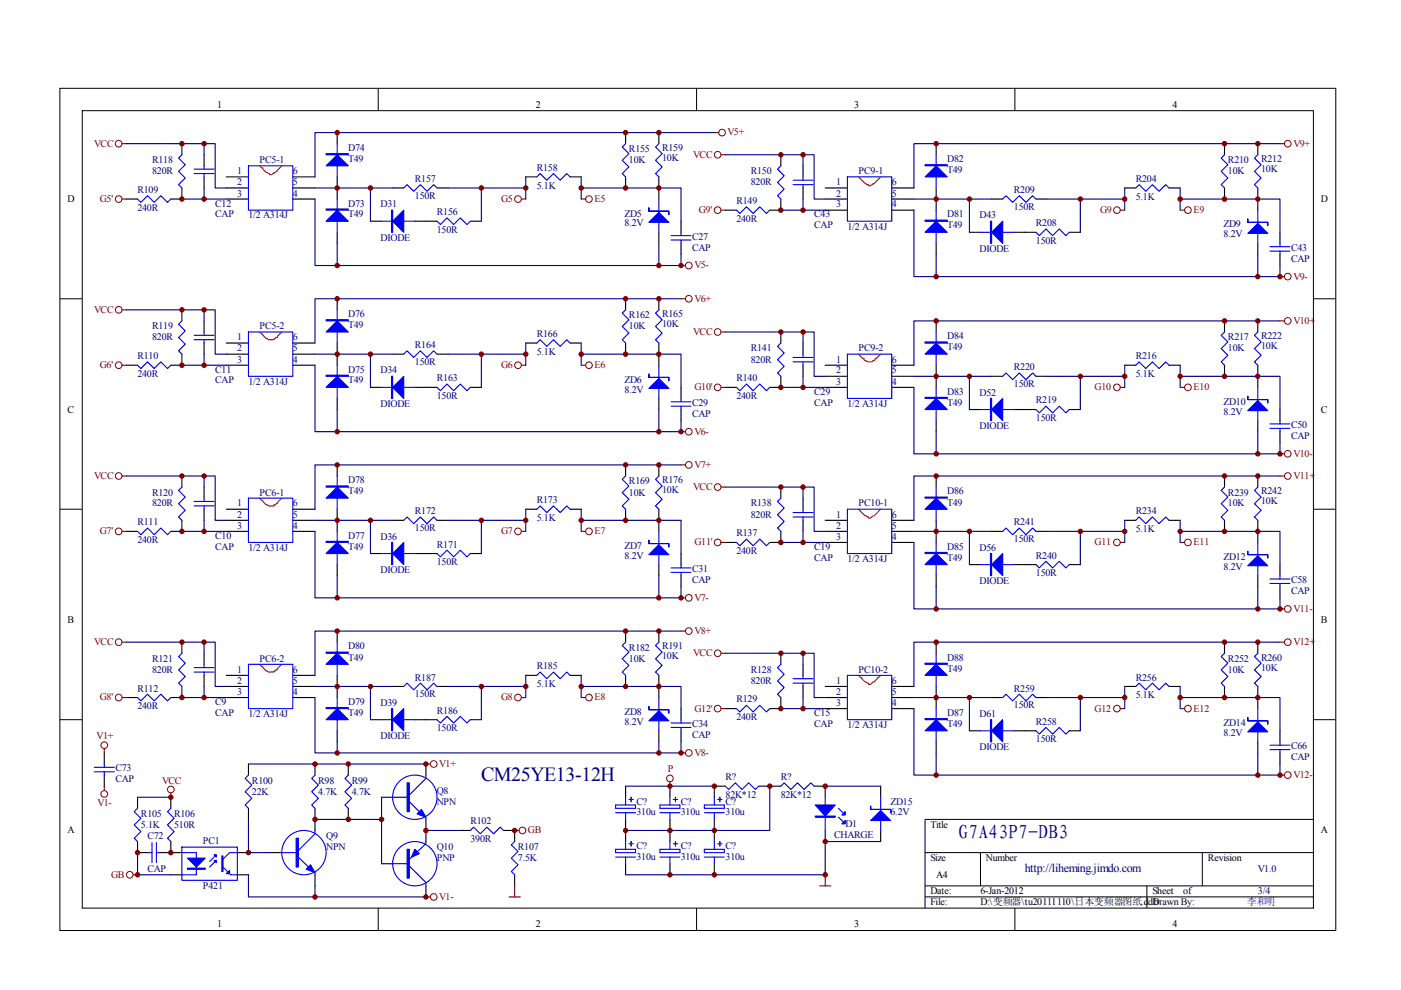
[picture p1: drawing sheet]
<svg xmlns="http://www.w3.org/2000/svg" width="297mm" height="210mm" viewBox="0 0 297 210" stroke-linecap="round" stroke-linejoin="round" font-family="sans-serif">
<g fill="none" stroke="#000" stroke-width=".21">
<path d="M12.7 18.7h270.5v178.6h-270.5zM80.2 18.7v4.7M147.7 18.7v4.7M215.2 18.7v4.7M17.4 23.5h261.1v169h-261.1zM12.7 63.3h4.7M278.4 63.3h4.7M12.7 108h4.7M278.4 108h4.7M12.7 152.6h4.7M278.4 152.6h4.7M278.4 173.7h-82.3v18.8"/>
<path d="M80.2 192.5v4.7M147.7 192.5v4.7M196.1 180.8h82.3M196.1 187.8h82.3M196.1 190.2h82.3M207.9 180.8v7M215.2 192.5v4.7M243.2 187.8v4.7M254.9 180.8v7"/>
</g>
<g fill="none" stroke="#000" stroke-width=".23">
<path d="M38.6 39.9v2.3h-2.4M38.6 30.5v2.3M43.3 32.8v2.4M43.3 37.5v2.4M48 37.5h4.7M48 39.9h4.7M62.1 37.5h4.7M62.1 39.9h4.7M71.5 28.1v2.4M71.5 37.5v4.7M83.2 39.9h2.4M92.7 39.9h2.3"/>
<path d="M111.5 37.5h2.3M120.9 37.5h2.3M132.6 28.1v2.4M132.6 37.5v2.4M139.7 28.1v2.4M139.7 37.5v4.7M165.6 32.8v2.4M170.3 35.2v2.3M170.3 39.9v2.3M175 39.9h4.7M189.1 39.9h4.7M198.5 30.5v2.3"/>
<path d="M198.5 39.9v4.7M238.5 39.9h2.3M247.9 39.9h2.3M259.6 30.5v2.3M259.6 39.9v2.3M266.7 30.5v2.3M266.7 39.9v4.7M26.8 42.2h2.4M48 42.2h4.7M62.1 42.2h4.7M71.5 49.3v2.3M78.5 46.9h2.4"/>
<path d="M88 46.9h4.7M99.7 46.9h2.4M139.7 49.3v2.3M144.4 46.9v2.4M144.4 51.6v2.3M153.8 44.6h2.4M165.6 42.2v2.4h-2.4M175 42.2h4.7M175 44.6h4.7M189.1 42.2h4.7M189.1 44.6h4.7M198.5 51.6v2.3"/>
<path d="M205.5 49.3h2.4M210.2 42.2h2.4M214.9 49.3h4.7M219.6 42.2h2.4M226.7 49.3h2.3M266.7 51.6v2.3M271.4 49.3v2.3M271.4 53.9v2.4M26.8 77.4h2.4M38.6 65.7v2.3M38.6 75.1v2.3h-2.4M43.3 68v2.4"/>
<path d="M43.3 72.7v2.4M48 72.7h4.7M48 75.1h4.7M48 77.4h4.7M62.1 72.7h4.7M62.1 75.1h4.7M62.1 77.4h4.7M71.5 63.3v2.4M71.5 72.7v4.7M83.2 75.1h2.4M92.7 75.1h2.3M111.5 72.7h2.3"/>
<path d="M120.9 72.7h2.3M132.6 63.3v2.4M132.6 72.7v2.4M139.7 63.3v2.4M139.7 72.7v4.7M165.6 70.4v2.3M165.6 79.8v2.3h-2.4M170.3 72.7v2.4M170.3 77.4v2.4M175 77.4h4.7M175 79.8h4.7M189.1 77.4h4.7"/>
<path d="M189.1 79.8h4.7M198.5 68v2.4M198.5 77.4v4.7M210.2 79.8h2.4M219.6 79.8h2.4M238.5 77.4h2.3M247.9 77.4h2.3M259.6 68v2.4M259.6 77.4v2.4M266.7 68v2.4M266.7 77.4v4.7M71.5 84.5v2.3"/>
<path d="M71.5 98.6v2.3M78.5 82.1h2.4M88 82.1h4.7M99.7 82.1h2.4M132.6 98.6v2.3M139.7 84.5v2.3M139.7 98.6v2.3M144.4 82.1v2.4M144.4 86.8v2.4M153.8 82.1h2.4M175 82.1h4.7M189.1 82.1h4.7"/>
<path d="M198.5 89.2v2.3M205.5 86.8h2.4M214.9 86.8h4.7M226.7 86.8h2.3M266.7 89.2v2.3M271.4 86.8v2.4M271.4 91.5v2.4M26.8 112.7h2.4M38.6 100.9v2.4M38.6 110.3v2.4h-2.4M43.3 103.3v2.3M43.3 108v2.3"/>
<path d="M48 108h4.7M48 110.3h4.7M48 112.7h4.7M62.1 108h4.7M62.1 110.3h4.7M62.1 112.7h4.7M71.5 108v4.7M71.5 119.7v2.4M78.5 117.4h2.4M83.2 110.3h2.4M88 117.4h4.7M92.7 110.3h2.3"/>
<path d="M99.7 117.4h2.4M111.5 108h2.3M120.9 108h2.3M132.6 108v2.3M139.7 108v4.7M139.7 119.7v2.4M144.4 117.4v2.3M153.8 115h2.4M165.6 103.3v2.3M165.6 112.7v2.3h-2.4M170.3 105.6v2.4M170.3 110.3v2.4"/>
<path d="M175 110.3h4.7M175 112.7h4.7M175 115h4.7M189.1 110.3h4.7M189.1 112.7h4.7M189.1 115h4.7M198.5 100.9v2.4M198.5 110.3v4.7M205.5 119.7h2.4M210.2 112.7h2.4M214.9 119.7h4.7M219.6 112.7h2.4"/>
<path d="M226.7 119.7h2.3M238.5 110.3h2.3M247.9 110.3h2.3M259.6 100.9v2.4M259.6 110.3v2.4M266.7 100.9v2.4M266.7 110.3v4.7M271.4 119.7v2.4M38.6 136.2v2.3M43.3 138.5v2.4M71.5 133.8v2.4M132.6 133.8v2.4"/>
<path d="M139.7 133.8v2.4M144.4 122.1v2.3M165.6 138.5v2.4M198.5 122.1v2.3M198.5 136.2v2.3M259.6 136.2v2.3M266.7 122.1v2.3M266.7 136.2v2.3M271.4 124.4v2.4M22.1 159.6v2.4M26.8 147.9h2.4M38.6 145.5v2.4h-2.4"/>
<path d="M43.3 143.2v2.3M48 143.2h4.7M48 145.5h4.7M48 147.9h4.7M62.1 143.2h4.7M62.1 145.5h4.7M62.1 147.9h4.7M71.5 143.2v4.7M71.5 154.9v2.4M78.5 152.6h2.4M83.2 145.5h2.4M88 152.6h4.7"/>
<path d="M92.7 145.5h2.3M99.7 152.6h2.4M111.5 143.2h2.3M120.9 143.2h2.3M132.6 143.2v2.3M139.7 143.2v4.7M139.7 154.9v2.4M144.4 150.2v2.4M144.4 154.9v2.4M153.8 150.2h2.4M165.6 147.9v2.3h-2.4M170.3 140.9v2.3"/>
<path d="M170.3 145.5v2.4M175 145.5h4.7M175 147.9h4.7M175 150.2h4.7M189.1 145.5h4.7M189.1 147.9h4.7M189.1 150.2h4.7M198.5 145.5v4.7M198.5 157.3v2.3M205.5 154.9h2.4M210.2 147.9h2.4M214.9 154.9h4.7"/>
<path d="M219.6 147.9h2.4M226.7 154.9h2.3M238.5 145.5h2.3M247.9 145.5h2.3M259.6 145.5v2.4M266.7 145.5v4.7M266.7 157.3v2.3M271.4 154.9v2.4M271.4 159.6v2.4M22.1 164.3v2.4M29.2 178.4v2.4h2.3M29.2 169v2.4"/>
<path d="M36.2 169v2.4M36.2 178.4v2.4M52.7 162v2.3M52.7 171.4v2.3M66.8 162v2.3M66.8 171.4v4.7M73.8 162v2.3M73.8 171.4v2.3M80.9 169h2.3M90.3 162v2.3M90.3 173.7v4.7M97.4 176.1h2.3"/>
<path d="M106.8 176.1h2.3v2.3M132.6 166.7v2.3M132.6 173.7v4.7M142 166.7v2.3M142 173.7v4.7M151.4 173.7v4.7M153.8 166.7h-2.4v2.3M160.9 166.7h4.7M172.6 166.7h2.4v2.3M175 176.1v2.3M186.7 166.7v2.3M186.7 176.1v2.3"/>
<path d="M33.9 180.8h4.7M36.2 185.5h2.4M50.3 180.8h2.4M50.3 185.5h2.4M57.4 180.8h2.3M66.8 185.5v2.3M80.9 183.1h2.3M90.3 187.8v2.4M109.1 185.5v2.3M132.6 183.1v2.4M142 183.1v2.4M151.4 183.1v2.4"/>
</g>
<g fill="none" stroke="#00f" stroke-width=".23">
<path d="M38.6 32.8l-.7 .7 1.4 1.4-1.4 1.4 1.4 1.4-1.4 1.5 .7 .7M41.2 36.8h4.2M41.2 35.9h4.2M43.3 35.2v.7M43.3 36.8v.7M52.7 35.2h9.4v9.4h-9.4zM71.5 30.5v7M85.6 39.9l.7-.7 1.4 1.4 1.4-1.4 1.4 1.4 1.4-1.4 .8 .7M113.8 37.5l.7-.7 1.4 1.4 1.4-1.4 1.5 1.4 1.4-1.4 .7 .7M132.6 30.5l-.7 .7 1.4 1.4-1.4 1.4 1.4 1.4-1.4 1.4 .7 .7M139.7 30.5l-.7 .7 1.4 1.4-1.4 1.4 1.4 1.4-1.4 1.4 .7 .7M165.6 35.2l-.7 .7 1.4 1.4-1.4 1.4 1.4 1.4-1.4 1.4 .7 .7"/>
<path d="M168.1 39.2h4.3M168.1 38.2h4.3M170.3 37.5v.7M170.3 39.2v.7M179.7 37.5h9.4v9.4h-9.4zM198.5 32.8v7.1M240.8 39.9l.7-.7 1.4 1.4 1.4-1.4 1.4 1.4 1.5-1.4 .7 .7M259.6 32.8l-.7 .7 1.4 1.4-1.4 1.4 1.4 1.4-1.4 1.5 .7 .7M266.7 32.8l-.7 .7 1.4 1.4-1.4 1.4 1.4 1.4-1.4 1.5 .7 .7M29.2 42.2l.7 .7 1.4-1.4 1.4 1.4 1.4-1.4 1.4 1.4 .7-.7M71.5 42.2v7.1M80.9 46.9h7.1"/>
<path d="M92.7 46.9l.7 .7 1.4-1.4 1.4 1.4 1.4-1.4 1.4 1.4 .7-.7M139.7 42.2v7.1M142.3 50h4.2M142.3 50.9h4.2M144.4 49.3v.7M144.4 50.9v.7M156.2 44.6l.7 .7 1.4-1.4 1.4 1.4 1.4-1.4 1.4 1.4 .7-.7M198.5 44.6v7M207.9 49.3h7M212.6 42.2l.7-.7 1.4 1.4 1.4-1.4 1.4 1.4 1.4-1.4 .7 .7M219.6 49.3l.8 .7 1.4-1.5 1.4 1.5 1.4-1.5 1.4 1.5 .7-.7M266.7 44.6v7"/>
<path d="M269.3 52.3h4.2M269.3 53.2h4.2M271.4 51.6v.7M271.4 53.2v.7M29.2 77.4l.7 .7 1.4-1.4 1.4 1.4 1.4-1.4 1.4 1.4 .7-.7M38.6 68l-.7 .7 1.4 1.5-1.4 1.4 1.4 1.4-1.4 1.4 .7 .7M41.2 72h4.2M41.2 71.1h4.2M43.3 70.4v.7M43.3 72v.7M52.7 70.4h9.4v9.4h-9.4zM71.5 65.7v7"/>
<path d="M71.5 77.4v7.1M85.6 75.1l.7-.7 1.4 1.4 1.4-1.4 1.4 1.4 1.4-1.4 .8 .7M113.8 72.7l.7-.7 1.4 1.4 1.4-1.4 1.5 1.4 1.4-1.4 .7 .7M132.6 65.7l-.7 .7 1.4 1.4-1.4 1.4 1.4 1.4-1.4 1.4 .7 .7M139.7 65.7l-.7 .7 1.4 1.4-1.4 1.4 1.4 1.4-1.4 1.4 .7 .7M139.7 77.4v7.1M165.6 72.7l-.7 .7 1.4 1.5-1.4 1.4 1.4 1.4-1.4 1.4 .7 .7M168.1 76.7h4.3M168.1 75.8h4.3M170.3 75.1v.7M170.3 76.7v.7M179.7 75.1h9.4v9.4h-9.4z"/>
<path d="M198.5 70.4v7M212.6 79.8l.7-.7 1.4 1.4 1.4-1.4 1.4 1.4 1.4-1.4 .7 .7M240.8 77.4l.7-.7 1.4 1.4 1.4-1.4 1.4 1.4 1.5-1.4 .7 .7M259.6 70.4l-.7 .7 1.4 1.4-1.4 1.4 1.4 1.4-1.4 1.4 .7 .7M266.7 70.4l-.7 .7 1.4 1.4-1.4 1.4 1.4 1.4-1.4 1.4 .7 .7M80.9 82.1h7.1M92.7 82.1l.7 .7 1.4-1.4 1.4 1.4 1.4-1.4 1.4 1.4 .7-.7M142.3 85.2h4.2M142.3 86.1h4.2M144.4 84.5v.7M144.4 86.1v.7M156.2 82.1l.7 .7 1.4-1.4 1.4 1.4 1.4-1.4 1.4 1.4 .7-.7"/>
<path d="M198.5 82.1v7.1M207.9 86.8h7M219.6 86.8l.8 .7 1.4-1.4 1.4 1.4 1.4-1.4 1.4 1.4 .7-.7M266.7 82.1v7.1M269.3 89.9h4.2M269.3 90.8h4.2M271.4 89.2v.7M271.4 90.8v.7M29.2 112.7l.7 .7 1.4-1.4 1.4 1.4 1.4-1.4 1.4 1.4 .7-.7M38.6 103.3l-.7 .7 1.4 1.4-1.4 1.4 1.4 1.4-1.4 1.4 .7 .7M41.2 107.3h4.2M41.2 106.3h4.2"/>
<path d="M43.3 105.6v.7M43.3 107.3v.7M52.7 105.6h9.4v9.4h-9.4zM71.5 100.9v7.1M71.5 112.7v7M80.9 117.4h7.1M85.6 110.3l.7-.7 1.4 1.4 1.4-1.4 1.4 1.4 1.4-1.4 .8 .7M92.7 117.4l.7 .7 1.4-1.4 1.4 1.4 1.4-1.4 1.4 1.4 .7-.7M113.8 108l.7-.7 1.4 1.4 1.4-1.4 1.5 1.4 1.4-1.4 .7 .7M132.6 100.9l-.7 .7 1.4 1.4-1.4 1.4 1.4 1.5-1.4 1.4 .7 .7M139.7 100.9l-.7 .7 1.4 1.4-1.4 1.4 1.4 1.5-1.4 1.4 .7 .7M139.7 112.7v7"/>
<path d="M144.4 119.7v.7M156.2 115l.7 .7 1.4-1.4 1.4 1.4 1.4-1.4 1.4 1.4 .7-.7M165.6 105.6l-.7 .7 1.4 1.4-1.4 1.4 1.4 1.5-1.4 1.4 .7 .7M168.1 109.6h4.3M168.1 108.7h4.3M170.3 108v.7M170.3 109.6v.7M179.7 108h9.4v9.4h-9.4zM198.5 103.3v7M198.5 115v7.1M207.9 119.7h7M212.6 112.7l.7-.7 1.4 1.4 1.4-1.4 1.4 1.4 1.4-1.4 .7 .7"/>
<path d="M219.6 119.7l.8 .7 1.4-1.4 1.4 1.4 1.4-1.4 1.4 1.4 .7-.7M240.8 110.3l.7-.7 1.4 1.4 1.4-1.4 1.4 1.4 1.5-1.4 .7 .7M259.6 103.3l-.7 .7 1.4 1.4-1.4 1.4 1.4 1.4-1.4 1.4 .7 .7M266.7 103.3l-.7 .7 1.4 1.4-1.4 1.4 1.4 1.4-1.4 1.4 .7 .7M266.7 115v7.1M38.6 138.5l-.7 .7 1.4 1.4-1.4 1.4 1.4 1.4-1.4 1.4 .7 .7M71.5 136.2v7M132.6 136.2l-.7 .7 1.4 1.4-1.4 1.4 1.4 1.4-1.4 1.4 .7 .7M139.7 136.2l-.7 .7 1.4 1.4-1.4 1.4 1.4 1.4-1.4 1.4 .7 .7M142.3 120.4h4.2M142.3 121.4h4.2M144.4 121.4v.7"/>
<path d="M198.5 138.5v7M259.6 138.5l-.7 .7 1.4 1.4-1.4 1.4 1.4 1.4-1.4 1.4 .7 .7M266.7 138.5l-.7 .7 1.4 1.4-1.4 1.4 1.4 1.4-1.4 1.4 .7 .7M269.3 122.8h4.2M269.3 123.7h4.2M271.4 122.1v.7M271.4 123.7v.7M29.2 147.9l.7 .7 1.4-1.4 1.4 1.4 1.4-1.4 1.4 1.4 .7-.7M41.2 142.5h4.2M41.2 141.6h4.2M43.3 140.9v.7M43.3 142.5v.7"/>
<path d="M52.7 140.9h9.4v9.3h-9.4zM71.5 147.9v7M80.9 152.6h7.1M85.6 145.5l.7-.7 1.4 1.5 1.4-1.5 1.4 1.5 1.4-1.5 .8 .7M92.7 152.6l.7 .7 1.4-1.4 1.4 1.4 1.4-1.4 1.4 1.4 .7-.7M113.8 143.2l.7-.7 1.4 1.4 1.4-1.4 1.5 1.4 1.4-1.4 .7 .7M139.7 147.9v7M142.3 153.3h4.2M142.3 154.2h4.2M144.4 152.6v.7M144.4 154.2v.7M156.2 150.2l.7 .7 1.4-1.4 1.4 1.4 1.4-1.4 1.4 1.4 .7-.7"/>
<path d="M165.6 140.9l-.7 .7 1.4 1.4-1.4 1.4 1.4 1.4-1.4 1.4 .7 .7M168.1 144.8h4.3M168.1 143.9h4.3M170.3 143.2v.7M170.3 144.8v.7M179.7 143.2h9.4v9.4h-9.4zM198.5 150.2v7.1M207.9 154.9h7M212.6 147.9l.7-.7 1.4 1.4 1.4-1.4 1.4 1.4 1.4-1.4 .7 .7M219.6 154.9l.8 .7 1.4-1.4 1.4 1.4 1.4-1.4 1.4 1.4 .7-.7M240.8 145.5l.7-.7 1.4 1.5 1.4-1.5 1.4 1.5 1.5-1.5 .7 .7M266.7 150.2v7.1"/>
<path d="M269.3 158h4.2M269.3 158.9h4.2M271.4 157.3v.7M271.4 158.9v.7M20 163.6h4.2M20 162.7h4.2M22.1 162v.7M22.1 163.6v.7M29.2 171.4l-.7 .7 1.4 1.4-1.4 1.4 1.4 1.4-1.4 1.4 .7 .7M32.2 178.7v4.2M33.2 178.7v4.2M36.2 171.4l-.7 .7 1.4 1.4-1.4 1.4 1.4 1.4-1.4 1.4 .7 .7"/>
<path d="M38.6 179.6h11.7v7.1h-11.7zM52.7 164.3l-.7 .7 1.4 1.5-1.4 1.4 1.4 1.4-1.4 1.4 .7 .7M66.8 164.3l-.7 .7 1.4 1.5-1.4 1.4 1.4 1.4-1.4 1.4 .7 .7M66.8 176.1v.7l-3.5 3.5M73.8 164.3l-.7 .7 1.4 1.5-1.4 1.4 1.4 1.4-1.4 1.4 .7 .7M83.2 169h3.6M86.8 170l2.1 2.1M90.3 164.3v.7l-3.5 3.6M90.3 178.4v.5l-3.5 3.3M90.3 173.3v.4M99.7 176.1l.7-.7 1.4 1.4 1.4-1.4 1.4 1.4 1.5-1.4 .7 .7M109.1 178.4l-.7 .7 1.4 1.4-1.4 1.5 1.4 1.4-1.4 1.4 .7 .7"/>
<path d="M130.5 170.7h4.2v.7h-4.2zM130.5 172.3h4.2M132.6 169v1.7M132.6 172.3v1.4M132.6 178.4v1.7M133.3 169.5h1M133.3 178.9h1M133.8 169v1M133.8 178.4v1M139.9 172.3h4.3M139.9 170.7h4.3v.7h-4.3zM142 169v1.7"/>
<path d="M142 172.3v1.4M142 178.4v1.7M142.7 169.5h1M142.7 178.9h1M143.2 169v1M143.2 178.4v1M149.3 172.3h4.3M149.3 170.7h4.3v.7h-4.3zM151.4 169v1.7M151.4 172.3v1.4M151.4 178.4v1.7M152.2 169.5h.9"/>
<path d="M152.2 178.9h.9M152.6 169v1M152.6 178.4v1M153.8 166.7l.7 .7 1.4-1.4 1.4 1.4 1.4-1.4 1.4 1.4 .8-.7M165.6 166.7l.7-.7 1.4 1.4 1.4-1.4 1.4 1.4 1.4-1.4 .7 .7M175 169v7.1M177.8 173.3l.9 .9M177.8 171.4l.9 .9M186.7 169v7.1M31.5 180.8h.7M33.2 180.8h.7M38.6 180.8h3v4.7h-3"/>
<path d="M45.9 182.4l-1.5 1.4M45.9 181.2l-1.5 1.5M47.3 183.8l1.6 1.7h1.4M50.3 180.8h-1.6l-1.4 1.4M59.7 180.8h3.6M63.3 181.7l2.1 2.1M66.8 185v.5M83 183.1h3.3M86.8 183.6l3.5 3.5v.7M130.5 180.1h4.2v.7h-4.2zM130.5 181.7h4.2M132.6 181.7v1.4"/>
<path d="M139.9 180.1h4.3v.7h-4.3zM139.9 181.7h4.3M142 181.7v1.4M149.3 180.1h4.3v.7h-4.3zM149.3 181.7h4.3M151.4 181.7v1.4"/>
<circle cx="88" cy="169" r="4.7"/>
<circle cx="64.4" cy="180.8" r="4.7"/>
<circle cx="88" cy="183.1" r="4.7"/>
</g>
<g fill="#00f" stroke="#00f" stroke-width=".23">
<path d="M69.1 35.2l2.4-2.4 2.3 2.4z"/>
<path d="M69.1 46.9l2.4-2.3 2.3 2.3z"/>
<path d="M137.6 47.1l2.1-2.1 2.1 2.1z"/>
<path d="M71.5 68l2.3 2.4h-4.7z"/>
<path d="M69.1 82.1l2.4-2.3 2.3 2.3z"/>
<path d="M137.6 82.4l2.1-2.1 2.1 2.1z"/>
<path d="M71.5 103.3l2.3 2.3h-4.7z"/>
<path d="M71.5 115l2.3 2.4h-4.7z"/>
<path d="M137.6 117.6l2.1-2.1 2.1 2.1z"/>
<path d="M71.5 138.5l2.3 2.4h-4.7z"/>
<path d="M71.5 150.2l2.3 2.4h-4.7z"/>
<path d="M137.6 152.8l2.1-2.1 2.1 2.1z"/>
<path d="M196.1 37.5l2.4-2.3 2.3 2.3z"/>
<path d="M196.1 49.3l2.4-2.4 2.3 2.4z"/>
<path d="M264.6 49.5l2.1-2.1 2.1 2.1z"/>
<path d="M196.1 75.1l2.4-2.4 2.3 2.4z"/>
<path d="M196.1 86.8l2.4-2.3 2.3 2.3z"/>
<path d="M264.6 87.1l2.1-2.1 2.1 2.1z"/>
<path d="M196.1 143.2l2.4-2.3 2.3 2.3z"/>
<path d="M196.1 154.9l2.4-2.3 2.3 2.3z"/>
<path d="M264.6 155.2l2.1-2.1 2.1 2.1z"/>
<path d="M196.1 108l2.4-2.4 2.3 2.4z"/>
<path d="M196.1 119.7l2.4-2.3 2.3 2.3z"/>
<path d="M264.6 119.9l2.1-2.1 2.1 2.1z"/>
<path d="M88.4 172.6l1-1 .9 1.7z"/>
<path d="M88 180.1l.9 .9-1.7 .7z"/>
<path d="M65.8 183.4l1 1.6-1.9-.7z"/>
<path d="M39.7 182h3.8l-1.9 1.8z"/>
<path d="M45.4 181.2h.5v.5z"/>
<path d="M45.4 182.4h.5v.5z"/>
<path d="M48.7 184.5v.7h-.7z"/>
<path d="M83.2 46.9l2.4-2.3v4.7z"/>
<path d="M83.2 82.1l2.4-2.3v4.7z"/>
<path d="M83.2 117.4l2.4-2.4v4.7z"/>
<path d="M83.2 152.6l2.4-2.4v4.7z"/>
<path d="M212.6 46.9v4.7l-2.4-2.3z"/>
<path d="M212.6 84.5v4.7l-2.4-2.4z"/>
<path d="M212.6 117.4v4.7l-2.4-2.4z"/>
<path d="M212.6 152.6v4.7l-2.4-2.4z"/>
<path d="M172.8 170.7h4.3l-2.1 2.3z"/>
<path d="M178.5 174.7l.7-.7v.7z"/>
<path d="M178.5 172.8l.7-.7v.7z"/>
<path d="M184.6 174l2.1-2.1 2.1 2.1z"/>
<path d="M69.1 32.6h4.7v.2h-4.7z" fill-rule="evenodd"/>
<path d="M69.1 44.3h4.7v.3h-4.7z" fill-rule="evenodd"/>
<path d="M137.6 44.1v.7h4.2v.7v-.7h-4.2z" fill-rule="evenodd"/>
<path d="M69.1 67.8h4.7v.2h-4.7z" fill-rule="evenodd"/>
<path d="M69.1 79.5h4.7v.3h-4.7z" fill-rule="evenodd"/>
<path d="M137.6 79.3v.7h4.2v.7v-.7h-4.2z" fill-rule="evenodd"/>
<path d="M69.1 103h4.7v.3h-4.7z" fill-rule="evenodd"/>
<path d="M69.1 114.8h4.7v.2h-4.7z" fill-rule="evenodd"/>
<path d="M137.6 114.5v.8h4.2v.7v-.7h-4.2z" fill-rule="evenodd"/>
<path d="M69.1 138.3h4.7v.2h-4.7z" fill-rule="evenodd"/>
<path d="M69.1 150h4.7v.2h-4.7z" fill-rule="evenodd"/>
<path d="M137.6 149.8v.7h4.2v.7v-.7h-4.2z" fill-rule="evenodd"/>
<path d="M196.1 34.9h4.7v.3h-4.7z" fill-rule="evenodd"/>
<path d="M196.1 46.7h4.7v.2h-4.7z" fill-rule="evenodd"/>
<path d="M264.6 46.4v.7h4.2v.7v-.7h-4.2z" fill-rule="evenodd"/>
<path d="M196.1 72.5h4.7v.2h-4.7z" fill-rule="evenodd"/>
<path d="M196.1 84.2h4.7v.3h-4.7z" fill-rule="evenodd"/>
<path d="M264.6 84v.7h4.2v.7v-.7h-4.2z" fill-rule="evenodd"/>
<path d="M196.1 140.6h4.7v.3h-4.7z" fill-rule="evenodd"/>
<path d="M196.1 152.4h4.7v.2h-4.7z" fill-rule="evenodd"/>
<path d="M264.6 152.1v.7h4.2v.7v-.7h-4.2z" fill-rule="evenodd"/>
<path d="M196.1 105.4h4.7v.2h-4.7z" fill-rule="evenodd"/>
<path d="M196.1 117.1h4.7v.3h-4.7z" fill-rule="evenodd"/>
<path d="M264.6 116.9v.7h4.2v.7v-.7h-4.2z" fill-rule="evenodd"/>
<path d="M86.3 166h.5v6.1h-.5z" fill-rule="evenodd"/>
<path d="M86.3 180.1h.5v6.1h-.5z" fill-rule="evenodd"/>
<path d="M62.8 177.7h.5v6.1h-.5z" fill-rule="evenodd"/>
<path d="M39.7 184.1h3.8v.2h-3.8z" fill-rule="evenodd"/>
<path d="M47 181.5h.3v3.3h-.3z" fill-rule="evenodd"/>
<path d="M83 44.6h.2v4.7h-.2z" fill-rule="evenodd"/>
<path d="M83 79.8h.2v4.7h-.2z" fill-rule="evenodd"/>
<path d="M83 115h.2v4.7h-.2z" fill-rule="evenodd"/>
<path d="M83 150.2h.2v4.7h-.2z" fill-rule="evenodd"/>
<path d="M210 46.9h.2v4.7h-.2z" fill-rule="evenodd"/>
<path d="M210 84.5h.2v4.7h-.2z" fill-rule="evenodd"/>
<path d="M210 117.4h.2v4.7h-.2z" fill-rule="evenodd"/>
<path d="M210 152.6h.2v4.7h-.2z" fill-rule="evenodd"/>
<path d="M172.8 173h4.3v.3h-4.3z" fill-rule="evenodd"/>
<path d="M184.6 170.9v.7h4.2v.7v-.7h-4.2z" fill-rule="evenodd"/>
</g>
<path d="M55 35.2l.5 .4h.2v.3l.7 .7 .7 .2v.2h.5l.5-.2v-.2l.7-.3v-.2l.9-.9M182 37.5l1.4 1.4h.3v.3h.4v.2h.5l.5-.2v-.3h.2l1.4-1.4M55 70.4l.5 .5h.2v.2l.5 .5a2.17 2.17 0 0 0 1.9 .4v-.2l.7-.2v-.3l.9-.9M182 75.1l1 .9h.2a1.16 1.16 0 0 0 1.9 .5h.2l.2-.2v-.3h.3l.9-.9M55 105.6l.5 .5h.2v.2l.5 .5a2.17 2.17 0 0 0 1.9 .5v-.3l.7-.2v-.2l.9-1M182 108l.3 .2a3.7 3.7 0 0 0 1.8 1.4v.2a.74 .74 0 0 0 1-.4h.2l1.4-1.4M55 140.9l.5 .4h.2v.3l.5 .4a2.19 2.19 0 0 0 1.9 .5v-.2l.7-.3v-.2l.9-.9M182 143.2l.5 .5h.2v.2l.7 .7 .7 .2v.3a.74 .74 0 0 0 1-.5h.2l.7-.7v-.2h.3l.4-.5" fill="none" stroke="#f00" stroke-width=".23"/>
<g fill="none" stroke="#800000" stroke-width=".21">
<circle cx="25.2" cy="30.5" r=".71"/>
<circle cx="152.1" cy="32.8" r=".71"/>
<circle cx="153.1" cy="28.1" r=".71"/>
<circle cx="273" cy="30.5" r=".71"/>
<circle cx="25.2" cy="42.2" r=".71"/>
<circle cx="109.8" cy="42.2" r=".71"/>
<circle cx="124.9" cy="42.2" r=".7"/>
<circle cx="146" cy="56.3" r=".71"/>
<circle cx="152.2" cy="44.6" r=".7"/>
<circle cx="236.8" cy="44.6" r=".71"/>
<circle cx="251.9" cy="44.6" r=".71"/>
<circle cx="273" cy="58.6" r=".71"/>
<circle cx="25.2" cy="65.7" r=".71"/>
<circle cx="25.2" cy="77.4" r=".71"/>
<circle cx="109.8" cy="77.4" r=".71"/>
<circle cx="124.9" cy="77.4" r=".7"/>
<circle cx="146" cy="63.3" r=".71"/>
<circle cx="152.2" cy="70.4" r=".7"/>
<circle cx="273" cy="68" r=".71"/>
<circle cx="146" cy="98.6" r=".71"/>
<circle cx="146" cy="91.5" r=".71"/>
<circle cx="152.1" cy="82.1" r=".71"/>
<circle cx="236.8" cy="82.1" r=".71"/>
<circle cx="251.9" cy="82.1" r=".71"/>
<circle cx="273" cy="96.2" r=".71"/>
<circle cx="25.2" cy="112.7" r=".71"/>
<circle cx="25.2" cy="100.9" r=".71"/>
<circle cx="109.8" cy="112.7" r=".71"/>
<circle cx="124.9" cy="112.7" r=".71"/>
<circle cx="152.2" cy="115" r=".7"/>
<circle cx="152.2" cy="103.3" r=".7"/>
<circle cx="236.8" cy="115" r=".71"/>
<circle cx="251.9" cy="115" r=".71"/>
<circle cx="273" cy="100.9" r=".71"/>
<circle cx="25.2" cy="136.2" r=".71"/>
<circle cx="146" cy="126.8" r=".71"/>
<circle cx="146" cy="133.8" r=".71"/>
<circle cx="152.2" cy="138.5" r=".7"/>
<circle cx="273" cy="129.1" r=".71"/>
<circle cx="273" cy="136.2" r=".71"/>
<circle cx="22.1" cy="158" r=".71"/>
<circle cx="25.2" cy="147.9" r=".71"/>
<circle cx="109.8" cy="147.9" r=".71"/>
<circle cx="124.9" cy="147.9" r=".7"/>
<circle cx="146" cy="159.6" r=".71"/>
<circle cx="152.2" cy="150.2" r=".7"/>
<circle cx="236.8" cy="150.2" r=".71"/>
<circle cx="251.9" cy="150.2" r=".71"/>
<circle cx="22.1" cy="168.3" r=".71"/>
<circle cx="36.2" cy="167.4" r=".7"/>
<circle cx="92" cy="162" r=".71"/>
<circle cx="110.8" cy="176.1" r=".71"/>
<circle cx="142" cy="165" r=".7"/>
<circle cx="273" cy="164.3" r=".71"/>
<circle cx="27.5" cy="185.5" r=".71"/>
<circle cx="92" cy="190.2" r=".71"/>
</g>
<g fill="none" stroke="#800000" stroke-width=".23">
<path d="M25.9 30.5h.9M151.4 28.1h1M152.9 32.8h.9M271.4 30.5h.9M25.9 42.2h.9M110.5 42.2h1M123.2 42.2h1M144.4 56.3h.9M152.9 44.6h.9M237.5 44.6h1M250.2 44.6h1M271.4 58.6h.9"/>
<path d="M25.9 77.4h.9M25.9 65.7h.9M110.5 77.4h1M123.2 77.4h1M144.4 63.3h.9M152.9 70.4h.9M271.4 68h.9M144.4 91.5h.9M144.4 98.6h.9M152.9 82.1h.9M237.5 82.1h1M250.2 82.1h1"/>
<path d="M271.4 96.2h.9M25.9 112.7h.9M25.9 100.9h.9M110.5 112.7h1M123.2 112.7h1M152.9 115h.9M152.9 103.3h.9M237.5 115h1M250.2 115h1M271.4 100.9h.9M25.9 136.2h.9M144.4 126.8h.9"/>
<path d="M144.4 133.8h.9M152.9 138.5h.9M271.4 136.2h.9M271.4 129.1h.9M22.1 158.7v.9M25.9 147.9h.9M110.5 147.9h1M123.2 147.9h1M144.4 159.6h.9M152.9 150.2h.9M237.5 150.2h1M250.2 150.2h1"/>
<path d="M22.1 166.7v.9M36.2 168.1v.9M90.3 162h.9M109.1 176.1h1M142 165.7v1M271.4 164.3h.9M28.2 185.5h1M90.3 190.2h.9M107.9 190.2h2.4M109.1 187.8v2.4M173.8 187.8h2.3M175 185.5v2.3"/>
</g>
<g fill="none" stroke="#000080" stroke-width=".23">
<path d="M26.8 30.5h18.8v9.4h2.4M43.3 30.5v2.3M43.3 39.9v2.3M66.8 39.9h16.4M78.5 39.9v7M102.1 39.9v7M111.5 37.5v2.4h-16.5M111.5 39.9v2.3M123.2 39.9h21.2v7M123.2 37.5v4.7M151.4 28.1h-84.6v9.4M153.8 32.8h18.8v9.4h2.4"/>
<path d="M170.3 32.8v2.4M238.5 39.9v2.3h-16.5M250.2 39.9v4.7M271.4 30.5h-77.6v9.4M38.6 42.2h9.4M66.8 42.2v14.1h4.7M71.5 51.6v4.7h72.9v-2.4M139.7 51.6v4.7M165.6 44.6h9.4M170.3 42.2v2.4M193.8 44.6v14h4.7M193.8 42.2h16.4"/>
<path d="M198.5 53.9v4.7h72.9v-2.3M205.5 42.2v7.1M229 42.2v7.1M238.5 42.2v2.4M250.2 42.2h21.2v7.1M266.7 53.9v4.7M26.8 65.7h18.8v9.4h2.4M38.6 77.4h9.4M43.3 65.7v2.3M43.3 75.1v2.3M66.8 77.4v14.1h4.7M66.8 75.1h16.4"/>
<path d="M78.5 75.1v7M95 75.1h16.5v2.3M102.1 75.1v7M111.5 72.7v2.4M123.2 75.1h21.2v7M123.2 72.7v4.7M144.4 63.3h-77.6v9.4M153.8 70.4h18.8v9.4h2.4M170.3 70.4v2.3M170.3 79.8v2.3M193.8 79.8h16.4M205.5 79.8v7"/>
<path d="M222 79.8h16.5v2.3M229 79.8v7M238.5 77.4v2.4M250.2 79.8h21.2v7M250.2 77.4v4.7M271.4 68h-77.6v9.4M71.5 86.8v4.7h72.9v-2.3M139.7 86.8v4.7M144.4 98.6h-77.6v9.4M165.6 82.1h9.4M193.8 82.1v14.1h4.7M198.5 91.5v4.7h72.9v-2.3"/>
<path d="M266.7 91.5v4.7M26.8 100.9h18.8v9.4h2.4M38.6 112.7h9.4M43.3 100.9v2.4M43.3 110.3v2.4M66.8 112.7v14.1h4.7M66.8 110.3h16.4M78.5 110.3v7.1M95 110.3h16.5v2.4M102.1 110.3v7.1M111.5 108v2.3M123.2 110.3h21.2v7.1"/>
<path d="M123.2 108v4.7M153.8 103.3h18.8v9.4h2.4M165.6 115h9.4M170.3 103.3v2.3M170.3 112.7v2.3M193.8 115v14.1h4.7M193.8 112.7h16.4M205.5 112.7v7M222 112.7h16.5M229 112.7v7M238.5 110.3v4.7M250.2 112.7h21.2v7"/>
<path d="M250.2 110.3v4.7M271.4 100.9h-77.6v9.4M26.8 136.2h18.8v9.3h2.4M43.3 136.2v2.3M71.5 122.1v4.7h72.9v-2.4M139.7 122.1v4.7M144.4 133.8h-77.6v9.4M153.8 138.5h18.8v9.4h2.4M170.3 138.5v2.4M198.5 124.4v4.7h72.9v-2.3M266.7 124.4v4.7M271.4 136.2h-77.6v9.3"/>
<path d="M38.6 147.9h9.4M43.3 145.5v2.4M66.8 147.9v11.7h4.7M66.8 145.5h16.4M71.5 157.3v2.3h72.9v-2.3M78.5 145.5v7.1M95 145.5h16.5v2.4M102.1 145.5v7.1M111.5 143.2v2.3M123.2 145.5h21.2v4.7M123.2 143.2v4.7M139.7 157.3v2.3"/>
<path d="M165.6 150.2h9.4M170.3 147.9v2.3M193.8 150.2v14.1h4.7M193.8 147.9h16.4M198.5 159.6v4.7h72.9v-2.3M205.5 147.9v7M229 147.9v7M238.5 145.5v2.4h-16.5M238.5 147.9v2.3M250.2 147.9h21.2v7M250.2 145.5v4.7M266.7 159.6v4.7"/>
<path d="M29.2 169h7M52.7 173.7v7.1h4.7M52.7 162h37.6M66.8 173.7h14.1M80.9 169v14.1M90.3 176.1h7.1M132.6 166.7h18.8M163.2 166.7v9.4h-30.6M175 166.7h11.7M186.7 178.4h-11.7v7.1h-42.4M29.2 180.8v4.7h7M52.7 185.5v4.7h37.6"/>
<path d="M66.8 187.8v2.4"/>
</g>
<g fill="#800000" stroke="#800000" stroke-width=".21">
<circle cx="71.5" cy="28.1" r=".47"/>
<circle cx="139.7" cy="28.1" r=".47"/>
<circle cx="38.6" cy="42.2" r=".47"/>
<circle cx="38.6" cy="30.5" r=".47"/>
<circle cx="43.3" cy="42.2" r=".47"/>
<circle cx="43.3" cy="30.5" r=".47"/>
<circle cx="71.5" cy="63.3" r=".47"/>
<circle cx="38.6" cy="77.4" r=".47"/>
<circle cx="38.6" cy="65.7" r=".47"/>
<circle cx="43.3" cy="77.4" r=".47"/>
<circle cx="43.3" cy="65.7" r=".47"/>
<circle cx="71.5" cy="98.6" r=".47"/>
<circle cx="38.6" cy="112.7" r=".47"/>
<circle cx="38.6" cy="100.9" r=".47"/>
<circle cx="43.3" cy="112.7" r=".47"/>
<circle cx="43.3" cy="100.9" r=".47"/>
<circle cx="71.5" cy="133.8" r=".47"/>
<circle cx="38.6" cy="147.9" r=".47"/>
<circle cx="38.6" cy="136.2" r=".47"/>
<circle cx="43.3" cy="147.9" r=".47"/>
<circle cx="43.3" cy="136.2" r=".47"/>
<circle cx="139.7" cy="133.8" r=".47"/>
<circle cx="71.5" cy="126.8" r=".47"/>
<circle cx="139.7" cy="98.6" r=".47"/>
<circle cx="71.5" cy="91.5" r=".47"/>
<circle cx="139.7" cy="63.3" r=".47"/>
<circle cx="71.5" cy="56.3" r=".47"/>
<circle cx="198.5" cy="30.5" r=".47"/>
<circle cx="266.7" cy="30.5" r=".47"/>
<circle cx="165.6" cy="44.6" r=".47"/>
<circle cx="165.6" cy="32.8" r=".47"/>
<circle cx="170.3" cy="44.6" r=".47"/>
<circle cx="170.3" cy="32.8" r=".47"/>
<circle cx="198.5" cy="58.6" r=".47"/>
<circle cx="198.5" cy="68" r=".47"/>
<circle cx="266.7" cy="68" r=".47"/>
<circle cx="165.6" cy="82.1" r=".47"/>
<circle cx="165.6" cy="70.4" r=".47"/>
<circle cx="170.3" cy="82.1" r=".47"/>
<circle cx="170.3" cy="70.4" r=".47"/>
<circle cx="198.5" cy="96.2" r=".47"/>
<circle cx="198.5" cy="136.2" r=".47"/>
<circle cx="266.7" cy="136.2" r=".47"/>
<circle cx="165.6" cy="150.2" r=".47"/>
<circle cx="165.6" cy="138.5" r=".47"/>
<circle cx="170.3" cy="150.2" r=".47"/>
<circle cx="170.3" cy="138.5" r=".47"/>
<circle cx="198.5" cy="164.3" r=".47"/>
<circle cx="198.5" cy="100.9" r=".47"/>
<circle cx="266.7" cy="100.9" r=".47"/>
<circle cx="165.6" cy="115" r=".47"/>
<circle cx="165.6" cy="103.3" r=".47"/>
<circle cx="170.3" cy="115" r=".47"/>
<circle cx="170.3" cy="103.3" r=".47"/>
<circle cx="198.5" cy="129.1" r=".47"/>
<circle cx="139.7" cy="56.3" r=".47"/>
<circle cx="132.6" cy="28.1" r=".47"/>
<circle cx="71.5" cy="39.9" r=".47"/>
<circle cx="111.5" cy="39.9" r=".47"/>
<circle cx="123.2" cy="39.9" r=".47"/>
<circle cx="132.6" cy="39.9" r=".47"/>
<circle cx="71.5" cy="159.6" r=".47"/>
<circle cx="139.7" cy="159.6" r=".47"/>
<circle cx="266.7" cy="129.1" r=".47"/>
<circle cx="266.7" cy="164.3" r=".47"/>
<circle cx="266.7" cy="96.2" r=".47"/>
<circle cx="266.7" cy="58.6" r=".47"/>
<circle cx="259.6" cy="30.5" r=".47"/>
<circle cx="259.6" cy="68" r=".47"/>
<circle cx="259.6" cy="136.2" r=".47"/>
<circle cx="259.6" cy="100.9" r=".47"/>
<circle cx="198.5" cy="112.7" r=".47"/>
<circle cx="198.5" cy="147.9" r=".47"/>
<circle cx="250.2" cy="147.9" r=".47"/>
<circle cx="259.6" cy="147.9" r=".47"/>
<circle cx="238.5" cy="147.9" r=".47"/>
<circle cx="250.2" cy="112.7" r=".47"/>
<circle cx="259.6" cy="112.7" r=".47"/>
<circle cx="238.5" cy="112.7" r=".47"/>
<circle cx="198.5" cy="79.8" r=".47"/>
<circle cx="238.5" cy="79.8" r=".47"/>
<circle cx="250.2" cy="79.8" r=".47"/>
<circle cx="259.6" cy="79.8" r=".47"/>
<circle cx="198.5" cy="42.2" r=".47"/>
<circle cx="238.5" cy="42.2" r=".47"/>
<circle cx="250.2" cy="42.2" r=".47"/>
<circle cx="259.6" cy="42.2" r=".47"/>
<circle cx="139.7" cy="126.8" r=".47"/>
<circle cx="132.6" cy="63.3" r=".47"/>
<circle cx="139.7" cy="91.5" r=".47"/>
<circle cx="132.6" cy="98.6" r=".47"/>
<circle cx="132.6" cy="133.8" r=".47"/>
<circle cx="71.5" cy="75.1" r=".47"/>
<circle cx="111.5" cy="75.1" r=".47"/>
<circle cx="123.2" cy="75.1" r=".47"/>
<circle cx="132.6" cy="75.1" r=".47"/>
<circle cx="71.5" cy="110.3" r=".47"/>
<circle cx="111.5" cy="110.3" r=".47"/>
<circle cx="123.2" cy="110.3" r=".47"/>
<circle cx="132.6" cy="110.3" r=".47"/>
<circle cx="71.5" cy="145.5" r=".47"/>
<circle cx="111.5" cy="145.5" r=".47"/>
<circle cx="123.2" cy="145.5" r=".47"/>
<circle cx="132.6" cy="145.5" r=".47"/>
<circle cx="90.3" cy="176.1" r=".47"/>
<circle cx="109.1" cy="176.1" r=".47"/>
<circle cx="73.8" cy="173.7" r=".47"/>
<circle cx="73.8" cy="162" r=".47"/>
<circle cx="66.8" cy="173.7" r=".47"/>
<circle cx="66.8" cy="162" r=".47"/>
<circle cx="52.7" cy="180.8" r=".47"/>
<circle cx="80.9" cy="173.7" r=".47"/>
<circle cx="66.8" cy="190.2" r=".47"/>
<circle cx="36.2" cy="169" r=".47"/>
<circle cx="29.2" cy="185.5" r=".47"/>
<circle cx="29.2" cy="180.8" r=".47"/>
<circle cx="36.2" cy="180.8" r=".47"/>
<circle cx="139.7" cy="39.9" r=".47"/>
<circle cx="139.7" cy="75.1" r=".47"/>
<circle cx="139.7" cy="110.3" r=".47"/>
<circle cx="139.7" cy="145.5" r=".47"/>
<circle cx="266.7" cy="42.2" r=".47"/>
<circle cx="266.7" cy="79.8" r=".47"/>
<circle cx="266.7" cy="112.7" r=".47"/>
<circle cx="266.7" cy="147.9" r=".47"/>
<circle cx="102.1" cy="39.9" r=".47"/>
<circle cx="78.5" cy="39.9" r=".47"/>
<circle cx="102.1" cy="75.1" r=".47"/>
<circle cx="78.5" cy="75.1" r=".47"/>
<circle cx="102.1" cy="110.3" r=".47"/>
<circle cx="78.5" cy="110.3" r=".47"/>
<circle cx="102.1" cy="145.5" r=".47"/>
<circle cx="78.5" cy="145.5" r=".47"/>
<circle cx="229" cy="42.2" r=".47"/>
<circle cx="205.5" cy="42.2" r=".47"/>
<circle cx="229.1" cy="79.8" r=".47"/>
<circle cx="205.5" cy="79.8" r=".47"/>
<circle cx="229.1" cy="112.7" r=".47"/>
<circle cx="205.5" cy="112.7" r=".47"/>
<circle cx="229" cy="147.9" r=".47"/>
<circle cx="205.5" cy="147.9" r=".47"/>
<circle cx="271.4" cy="58.6" r=".47"/>
<circle cx="271.4" cy="96.2" r=".47"/>
<circle cx="271.4" cy="129.1" r=".47"/>
<circle cx="271.4" cy="164.3" r=".47"/>
<circle cx="144.4" cy="159.6" r=".47"/>
<circle cx="144.4" cy="126.8" r=".47"/>
<circle cx="144.4" cy="91.5" r=".47"/>
<circle cx="144.4" cy="56.3" r=".47"/>
<circle cx="90.3" cy="162" r=".47"/>
<circle cx="90.3" cy="190.2" r=".47"/>
<circle cx="142" cy="185.5" r=".47"/>
<circle cx="132.6" cy="176.1" r=".47"/>
<circle cx="142" cy="176.1" r=".47"/>
<circle cx="151.4" cy="166.7" r=".47"/>
<circle cx="175" cy="166.7" r=".47"/>
<circle cx="151.4" cy="176.1" r=".47"/>
<circle cx="163.2" cy="166.7" r=".47"/>
<circle cx="151.4" cy="185.5" r=".47"/>
<circle cx="175" cy="178.4" r=".47"/>
<circle cx="142" cy="166.7" r=".47"/>
<circle cx="175" cy="185.5" r=".47"/>
</g>
<g font-size="4.2" fill="#000080">
<text x="102" y="165.6">CM25YE13-12H</text>
<text x="203.2" y="177.8">G7A43P7-DB3</text>
</g>
<text font-size="2.5" fill="#000080" x="217.3" y="184.8">http://liheming.jimdo.com</text>
<g font-size="2.1">
<text x="46.1" y="22.9">1</text>
<text x="113.6" y="22.9">2</text>
<text x="181.1" y="22.9">3</text>
<text x="248.6" y="22.9">4</text>
<text x="14.3" y="42.8">D</text>
<text x="280.1" y="42.8">D</text>
<text x="14.3" y="87.5">C</text>
<text x="280.1" y="87.5">C</text>
<text x="14.3" y="132.1">B</text>
<text x="280.1" y="132.1">B</text>
<text x="14.3" y="176.7">A</text>
<text x="197.3" y="175.5">Title</text>
<text x="280.1" y="176.7">A</text>
<text x="197.3" y="182.6">Size</text>
<text x="209" y="182.6">Number</text>
<text x="256.1" y="182.6">Revision</text>
<text x="197.3" y="189.6">Date:</text>
<text x="197.3" y="192">File:</text>
<text x="198.5" y="186.1">A4</text>
<text x="207.9" y="189.6">6-Jan-2012</text>
<text x="207.9" y="192">D:\变频器\tu20111110\日本变频器图纸.ddb</text>
<text x="244.3" y="189.6">Sheet</text>
<text x="244.3" y="192">Drawn By:</text>
<text x="250.9" y="189.6">of</text>
<text x="46.1" y="196.6">1</text>
<text x="113.6" y="196.6">2</text>
<text x="181.1" y="196.6">3</text>
<text x="248.6" y="196.6">4</text>
</g>
<g font-size="2.1" fill="#800000">
<text x="154.3" y="28.7">V5+</text>
<text x="20" y="31.1">VCC</text>
<text x="147" y="33.5">VCC</text>
<text x="274.2" y="31.1">V9+</text>
<text x="21.2" y="42.8">G5'</text>
<text x="106.3" y="42.8">G5</text>
<text x="126.1" y="42.8">E5</text>
<text x="148.2" y="45.1">G9'</text>
<text x="233.3" y="45.1">G9</text>
<text x="253.1" y="45.1">E9</text>
<text x="147.2" y="56.9">V5-</text>
<text x="274.2" y="59.3">V9-</text>
<text x="147.2" y="63.9">V6+</text>
<text x="20" y="66.3">VCC</text>
<text x="147" y="71">VCC</text>
<text x="274.2" y="68.7">V10+</text>
<text x="21.2" y="78.1">G6'</text>
<text x="106.3" y="78.1">G6</text>
<text x="126.1" y="78.1">E6</text>
<text x="147.2" y="82.7">G10'</text>
<text x="232.1" y="82.7">G10</text>
<text x="253.1" y="82.7">E10</text>
<text x="147.2" y="92.1">V6-</text>
<text x="20" y="101.5">VCC</text>
<text x="147.2" y="99.2">V7+</text>
<text x="274.2" y="96.9">V10-</text>
<text x="274.2" y="101.5">V11+</text>
<text x="147" y="103.9">VCC</text>
<text x="21.2" y="113.3">G7'</text>
<text x="106.3" y="113.3">G7</text>
<text x="126.1" y="113.3">E7</text>
<text x="147.2" y="115.6">G11'</text>
<text x="232.1" y="115.6">G11</text>
<text x="253.1" y="115.6">E11</text>
<text x="147.2" y="127.4">V7-</text>
<text x="274.2" y="129.7">V11-</text>
<text x="20" y="136.8">VCC</text>
<text x="147.2" y="134.4">V8+</text>
<text x="274.2" y="136.8">V12+</text>
<text x="147" y="139.1">VCC</text>
<text x="21.2" y="148.5">G8'</text>
<text x="106.3" y="148.5">G8</text>
<text x="126.1" y="148.5">E8</text>
<text x="147.2" y="150.9">G12'</text>
<text x="232.1" y="150.9">G12</text>
<text x="253.1" y="150.9">E12</text>
<text x="20.5" y="156.7">V1+</text>
<text x="147.2" y="160.3">V8-</text>
<text x="34.4" y="166.1">VCC</text>
<text x="93.1" y="162.6">V1+</text>
<text x="141.6" y="163.8">P</text>
<text x="274.2" y="164.9">V12-</text>
<text x="20.7" y="170.8">V1-</text>
<text x="111.9" y="176.7">GB</text>
<text x="23.5" y="186.1">GB</text>
<text x="93.1" y="190.8">V1-</text>
</g>
<g font-size="2.1" fill="#000080">
<text x="32.3" y="34.6">R118</text>
<text x="55" y="34.6">PC5-1</text>
<text x="73.8" y="32">D74</text>
<text x="73.8" y="34.4">T49</text>
<text x="133.3" y="32.3">R155</text>
<text x="133.3" y="34.6">10K</text>
<text x="140.4" y="32">R159</text>
<text x="140.4" y="34.1">10K</text>
<text x="200.8" y="34.4">D82</text>
<text x="260.3" y="34.6">R210</text>
<text x="267.4" y="34.4">R212</text>
<text x="29.1" y="40.9">R109</text>
<text x="32.3" y="36.9">820R</text>
<text x="50.3" y="36.9">1</text>
<text x="50.3" y="39.3">2</text>
<text x="50.3" y="41.7">3</text>
<text x="62.1" y="41.7">4</text>
<text x="62.1" y="39.3">5</text>
<text x="62.1" y="36.9">6</text>
<text x="88" y="38.6">R157</text>
<text x="113.8" y="36.3">R158</text>
<text x="113.8" y="40">5.1K</text>
<text x="159.2" y="36.9">R150</text>
<text x="159.2" y="39.3">820R</text>
<text x="177.3" y="39.3">1</text>
<text x="177.3" y="41.7">2</text>
<text x="182" y="36.9">PC9-1</text>
<text x="189.1" y="41.7">5</text>
<text x="189.1" y="39.3">6</text>
<text x="200.8" y="36.7">T49</text>
<text x="215" y="40.9">R209</text>
<text x="240.8" y="38.6">R204</text>
<text x="260.3" y="36.9">10K</text>
<text x="267.4" y="36.5">10K</text>
<text x="29.1" y="44.7">240R</text>
<text x="45.6" y="43.8">C12</text>
<text x="45.6" y="46.1">CAP</text>
<text x="52.7" y="46.3">1/2 A314J</text>
<text x="73.8" y="43.8">D73</text>
<text x="73.8" y="46.1">T49</text>
<text x="80.7" y="44">D31</text>
<text x="88" y="42.1">150R</text>
<text x="92.6" y="45.6">R156</text>
<text x="132.4" y="45.9">ZD5</text>
<text x="156.1" y="43.3">R149</text>
<text x="156.1" y="47">240R</text>
<text x="172.6" y="46.1">C43</text>
<text x="177.3" y="44">3</text>
<text x="189.1" y="44">4</text>
<text x="200.8" y="46.1">D81</text>
<text x="207.7" y="46.3">D43</text>
<text x="215" y="44.5">150R</text>
<text x="240.8" y="42.3">5.1K</text>
<text x="80.7" y="51.1">DIODE</text>
<text x="92.6" y="49.4">150R</text>
<text x="132.4" y="48">8.2V</text>
<text x="146.7" y="50.8">C27</text>
<text x="146.7" y="53.2">CAP</text>
<text x="172.6" y="48.4">CAP</text>
<text x="179.7" y="48.7">1/2 A314J</text>
<text x="200.8" y="48.4">T49</text>
<text x="207.7" y="53.4">DIODE</text>
<text x="219.6" y="48">R208</text>
<text x="219.6" y="51.7">150R</text>
<text x="259.4" y="48.2">ZD9</text>
<text x="259.4" y="50.3">8.2V</text>
<text x="273.7" y="53.2">C43</text>
<text x="273.7" y="55.5">CAP</text>
<text x="32.3" y="69.8">R119</text>
<text x="55" y="69.8">PC5-2</text>
<text x="73.8" y="67.2">D76</text>
<text x="73.8" y="69.6">T49</text>
<text x="113.8" y="71.5">R166</text>
<text x="133.3" y="67.5">R162</text>
<text x="133.3" y="69.8">10K</text>
<text x="140.4" y="67.2">R165</text>
<text x="140.4" y="69.4">10K</text>
<text x="200.8" y="71.9">D84</text>
<text x="267.4" y="71.9">R222</text>
<text x="29.1" y="76.1">R110</text>
<text x="32.3" y="72.2">820R</text>
<text x="50.3" y="72.2">1</text>
<text x="50.3" y="74.5">2</text>
<text x="50.3" y="76.9">3</text>
<text x="62.1" y="76.9">4</text>
<text x="62.1" y="74.5">5</text>
<text x="62.1" y="72.2">6</text>
<text x="88" y="73.8">R164</text>
<text x="88" y="77.3">150R</text>
<text x="113.8" y="75.2">5.1K</text>
<text x="159.2" y="74.5">R141</text>
<text x="159.2" y="76.9">820R</text>
<text x="177.3" y="76.9">1</text>
<text x="182" y="74.5">PC9-2</text>
<text x="189.1" y="76.9">6</text>
<text x="200.8" y="74.3">T49</text>
<text x="240.8" y="76.1">R216</text>
<text x="260.3" y="72.2">R217</text>
<text x="260.3" y="74.5">10K</text>
<text x="267.4" y="74">10K</text>
<text x="29.1" y="79.9">240R</text>
<text x="45.6" y="79">C11</text>
<text x="45.6" y="81.3">CAP</text>
<text x="52.7" y="81.5">1/2 A314J</text>
<text x="73.8" y="79">D75</text>
<text x="73.8" y="81.3">T49</text>
<text x="80.7" y="79.2">D34</text>
<text x="92.6" y="80.9">R163</text>
<text x="132.4" y="81.1">ZD6</text>
<text x="132.4" y="83.2">8.2V</text>
<text x="156.1" y="80.9">R140</text>
<text x="172.6" y="83.7">C29</text>
<text x="177.3" y="79.2">2</text>
<text x="177.3" y="81.5">3</text>
<text x="189.1" y="81.5">4</text>
<text x="189.1" y="79.2">5</text>
<text x="200.8" y="83.7">D83</text>
<text x="207.7" y="83.9">D52</text>
<text x="215" y="78.5">R220</text>
<text x="215" y="82.1">150R</text>
<text x="240.8" y="79.9">5.1K</text>
<text x="80.7" y="86.3">DIODE</text>
<text x="92.6" y="84.6">150R</text>
<text x="146.7" y="86">C29</text>
<text x="146.7" y="88.4">CAP</text>
<text x="156.1" y="84.6">240R</text>
<text x="172.6" y="86">CAP</text>
<text x="179.7" y="86.3">1/2 A314J</text>
<text x="200.8" y="86">T49</text>
<text x="219.6" y="85.5">R219</text>
<text x="219.6" y="89.3">150R</text>
<text x="259.4" y="85.8">ZD10</text>
<text x="259.4" y="87.9">8.2V</text>
<text x="207.7" y="90.9">DIODE</text>
<text x="273.7" y="90.7">C50</text>
<text x="273.7" y="93.1">CAP</text>
<text x="32.3" y="105.1">R120</text>
<text x="32.3" y="107.4">820R</text>
<text x="50.3" y="107.4">1</text>
<text x="55" y="105.1">PC6-1</text>
<text x="62.1" y="107.4">6</text>
<text x="73.8" y="102.5">D78</text>
<text x="73.8" y="104.8">T49</text>
<text x="113.8" y="106.7">R173</text>
<text x="133.3" y="102.7">R169</text>
<text x="133.3" y="105.1">10K</text>
<text x="140.4" y="102.5">R176</text>
<text x="140.4" y="104.6">10K</text>
<text x="159.2" y="107.4">R138</text>
<text x="182" y="107.4">PC10-1</text>
<text x="200.8" y="104.8">D86</text>
<text x="200.8" y="107.2">T49</text>
<text x="260.3" y="105.1">R239</text>
<text x="260.3" y="107.4">10K</text>
<text x="267.4" y="104.8">R242</text>
<text x="267.4" y="106.9">10K</text>
<text x="29.1" y="111.4">R111</text>
<text x="50.3" y="109.7">2</text>
<text x="50.3" y="112.1">3</text>
<text x="62.1" y="112.1">4</text>
<text x="62.1" y="109.7">5</text>
<text x="88" y="109.1">R172</text>
<text x="88" y="112.5">150R</text>
<text x="113.8" y="110.4">5.1K</text>
<text x="156.1" y="113.7">R137</text>
<text x="159.2" y="109.7">820R</text>
<text x="177.3" y="109.7">1</text>
<text x="177.3" y="112.1">2</text>
<text x="189.1" y="112.1">5</text>
<text x="189.1" y="109.7">6</text>
<text x="215" y="111.4">R241</text>
<text x="240.8" y="109.1">R234</text>
<text x="240.8" y="112.8">5.1K</text>
<text x="29.1" y="115.2">240R</text>
<text x="45.6" y="114.2">C10</text>
<text x="45.6" y="116.6">CAP</text>
<text x="52.7" y="116.8">1/2 A314J</text>
<text x="73.8" y="114.2">D77</text>
<text x="73.8" y="116.6">T49</text>
<text x="80.7" y="114.5">D36</text>
<text x="92.6" y="116.1">R171</text>
<text x="92.6" y="119.8">150R</text>
<text x="132.4" y="116.3">ZD7</text>
<text x="132.4" y="118.5">8.2V</text>
<text x="156.1" y="117.5">240R</text>
<text x="172.6" y="116.6">C19</text>
<text x="172.6" y="118.9">CAP</text>
<text x="177.3" y="114.5">3</text>
<text x="179.7" y="119.1">1/2 A314J</text>
<text x="189.1" y="114.5">4</text>
<text x="200.8" y="116.6">D85</text>
<text x="200.8" y="118.9">T49</text>
<text x="207.7" y="116.8">D56</text>
<text x="215" y="114.9">150R</text>
<text x="219.6" y="118.5">R240</text>
<text x="259.4" y="118.6">ZD12</text>
<text x="80.7" y="121.5">DIODE</text>
<text x="146.7" y="121.3">C31</text>
<text x="146.7" y="123.6">CAP</text>
<text x="207.7" y="123.9">DIODE</text>
<text x="219.6" y="122.2">150R</text>
<text x="259.4" y="120.7">8.2V</text>
<text x="273.7" y="123.6">C58</text>
<text x="273.7" y="125.9">CAP</text>
<text x="73.8" y="137.7">D80</text>
<text x="133.3" y="137.9">R182</text>
<text x="140.4" y="137.7">R191</text>
<text x="32.3" y="140.3">R121</text>
<text x="32.3" y="142.6">820R</text>
<text x="50.3" y="142.6">1</text>
<text x="55" y="140.3">PC6-2</text>
<text x="62.1" y="142.6">6</text>
<text x="73.8" y="140.1">T49</text>
<text x="113.8" y="141.9">R185</text>
<text x="133.3" y="140.3">10K</text>
<text x="140.4" y="139.8">10K</text>
<text x="159.2" y="142.6">R128</text>
<text x="182" y="142.6">PC10-2</text>
<text x="200.8" y="140.1">D88</text>
<text x="200.8" y="142.4">T49</text>
<text x="260.3" y="140.3">R252</text>
<text x="260.3" y="142.6">10K</text>
<text x="267.4" y="140.1">R260</text>
<text x="267.4" y="142.2">10K</text>
<text x="29.1" y="146.7">R112</text>
<text x="45.6" y="149.5">C9</text>
<text x="50.3" y="145">2</text>
<text x="50.3" y="147.3">3</text>
<text x="62.1" y="147.3">4</text>
<text x="62.1" y="145">5</text>
<text x="73.8" y="149.5">D79</text>
<text x="80.7" y="149.7">D39</text>
<text x="88" y="144.3">R187</text>
<text x="88" y="147.8">150R</text>
<text x="113.8" y="145.7">5.1K</text>
<text x="156.1" y="148.9">R129</text>
<text x="159.2" y="145">820R</text>
<text x="177.3" y="145">1</text>
<text x="177.3" y="147.3">2</text>
<text x="177.3" y="149.7">3</text>
<text x="189.1" y="149.7">4</text>
<text x="189.1" y="147.3">5</text>
<text x="189.1" y="145">6</text>
<text x="215" y="146.7">R259</text>
<text x="240.8" y="144.3">R256</text>
<text x="240.8" y="148">5.1K</text>
<text x="29.1" y="150.4">240R</text>
<text x="45.6" y="151.8">CAP</text>
<text x="52.7" y="152">1/2 A314J</text>
<text x="73.8" y="151.8">T49</text>
<text x="92.6" y="151.3">R186</text>
<text x="92.6" y="155">150R</text>
<text x="132.4" y="151.6">ZD8</text>
<text x="132.4" y="153.7">8.2V</text>
<text x="146.7" y="154.1">C34</text>
<text x="156.1" y="152.8">240R</text>
<text x="172.6" y="151.8">C15</text>
<text x="172.6" y="154.1">CAP</text>
<text x="179.7" y="154.4">1/2 A314J</text>
<text x="200.8" y="151.8">D87</text>
<text x="200.8" y="154.1">T49</text>
<text x="207.7" y="152">D61</text>
<text x="215" y="150.1">150R</text>
<text x="219.6" y="153.7">R258</text>
<text x="259.4" y="153.9">ZD14</text>
<text x="80.7" y="156.7">DIODE</text>
<text x="146.7" y="156.5">CAP</text>
<text x="207.7" y="159.1">DIODE</text>
<text x="219.6" y="157.4">150R</text>
<text x="259.4" y="156.1">8.2V</text>
<text x="273.7" y="158.8">C66</text>
<text x="273.7" y="161.2">CAP</text>
<text x="24.5" y="163.5">C73</text>
<text x="24.5" y="165.9">CAP</text>
<text x="53.4" y="166.1">R100</text>
<text x="67.5" y="166.1">R98</text>
<text x="74.6" y="166.1">R99</text>
<text x="153.8" y="165.5">R?</text>
<text x="165.5" y="165.5">R?</text>
<text x="29.9" y="173.2">R105</text>
<text x="36.9" y="173.2">R106</text>
<text x="53.4" y="168.5">22K</text>
<text x="67.5" y="168.5">4.7K</text>
<text x="74.6" y="168.5">4.7K</text>
<text x="92.6" y="168.2">Q8</text>
<text x="92.6" y="170.6">NPN</text>
<text x="135" y="170.6">C?</text>
<text x="135" y="172.9">310u</text>
<text x="144.4" y="170.6">C?</text>
<text x="144.4" y="172.9">310u</text>
<text x="153.8" y="170.6">C?</text>
<text x="153.8" y="172.9">310u</text>
<text x="153.8" y="169.2">82K*12</text>
<text x="165.5" y="169.2">82K*12</text>
<text x="188.8" y="170.6">ZD15</text>
<text x="188.8" y="172.9">6.2V</text>
<text x="29.9" y="175.5">5.1K</text>
<text x="31.2" y="177.9">C72</text>
<text x="36.9" y="175.5">510R</text>
<text x="43" y="179">PC1</text>
<text x="69.2" y="177.9">Q9</text>
<text x="99.7" y="174.8">R102</text>
<text x="99.7" y="178.6">390R</text>
<text x="176.9" y="177.6">CHARGE</text>
<text x="179.2" y="175.3">D1</text>
<text x="31.2" y="184.9">CAP</text>
<text x="69.2" y="180.2">NPN</text>
<text x="92.6" y="180.2">Q10</text>
<text x="92.6" y="182.6">PNP</text>
<text x="109.8" y="180.2">R107</text>
<text x="109.8" y="182.6">7.5K</text>
<text x="135" y="180">C?</text>
<text x="135" y="182.3">310u</text>
<text x="144.4" y="180">C?</text>
<text x="144.4" y="182.3">310u</text>
<text x="153.8" y="180">C?</text>
<text x="153.8" y="182.3">310u</text>
<text x="266.7" y="184.9">V1.0</text>
<text x="43" y="188.4">P421</text>
<text x="264.3" y="192">李和明</text>
<text x="266.7" y="189.6">3/4</text>
</g>
</svg>
